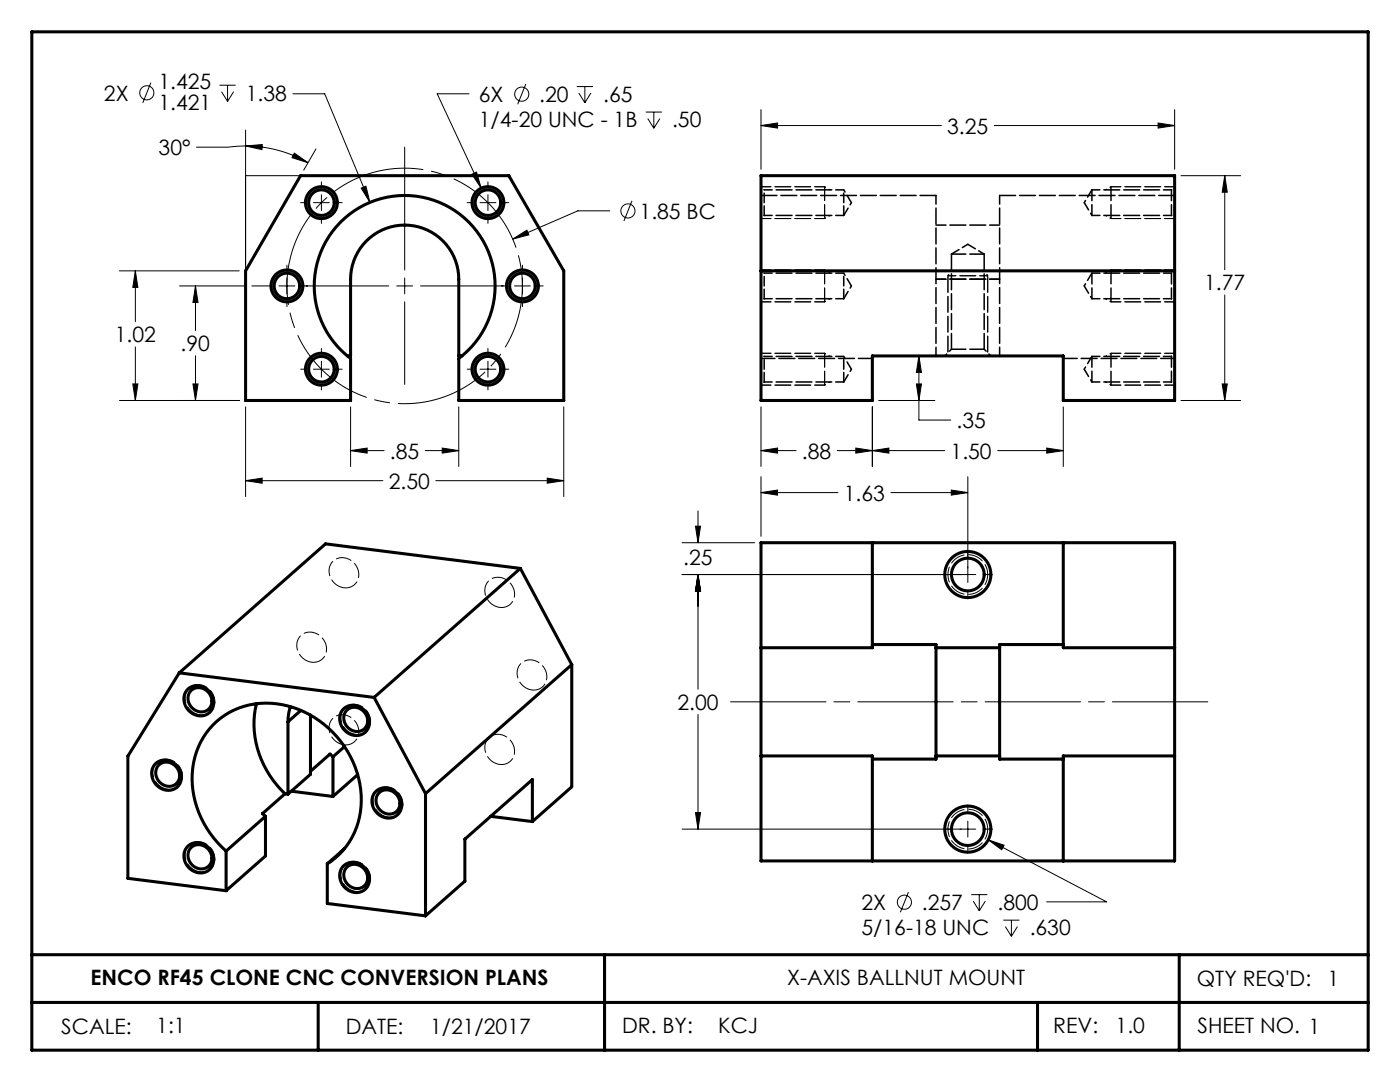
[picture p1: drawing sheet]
<svg xmlns="http://www.w3.org/2000/svg" width="279mm" height="216mm" viewBox="0 0 279 216" stroke-linecap="round" stroke-linejoin="round" font-family="sans-serif">
<g fill="none" stroke="#000" stroke-width=".2">
<path d="M30.1 16.5l-1.6 4M43.8 17h3.2M44.2 18.3l1.2 1.9M45.4 17v3.2M46.6 18.3l-1.2 1.9M58.5 18.7h6.3l9 21.7M93.6 18.7h-6.3l8.7 18.8M104.9 16.8l-1.6 4M115.1 17.3h3.2M115.5 18.6l1.2 1.9M116.7 17.3v3.2M117.9 18.6l-1.2 1.9"/>
<path d="M49 29.1l3.3-.3v1.1zM49 29.1a24.9 24.9 0 0 1 12.5 3.4M49 29.1l-3.4 .3h-6.4M49 26v28M49 35.1h11M58.7 30.6l2.8 1.9-3.2-1zM63.1 29.7l-2.5 4.3M64.1 36.3v1M64.1 38.8v3.2M72.1 37.5l.9-.4 .8 3.3zM80.8 29.4v24.5M94.2 34.8l.9-.5 .9 3.2z"/>
<path d="M97.4 36.3v1M97.4 38.8v3.2M128.9 22.4h3.2M129.3 23.7l1.2 1.9M130.5 22.4v3.2M131.7 23.7l-1.2 1.9M151.9 25.1l3.3-.6v1.1zM151.9 21.9v11.9M151.9 25.1h36M198.4 25.1h36M231.1 24.5l3.3 .6-3.3 .5zM234.4 21.9v11.9"/>
<path d="M235.7 35.1h11.9M244.4 35.1l.5 3.3h-1zM244.4 35.1v18.7M23.8 54h23.9M27 54l.5 3.3h-1zM27 54v10.2M35.8 57.1h13.2M39 57.1l.5 3.3h-1zM39 57.1v8.9M50.3 57.1h3.8M55.7 57.1h3.1M57.3 52.9v1"/>
<path d="M57.3 55.5v3.1M60 40.4h1M60.4 57.1h17.2M62.6 40.4h3.1M64.1 43.6v1M67.3 40.4h1M79.2 57.1h3.1M80.8 55.5v3.1M83.9 57.1h17.2M93.2 40.4h1M95.8 40.4h3.2M97.4 43.6v1"/>
<path d="M100.6 40.4h.9M102.3 47.7l2.8-1.8 .5 1zM102.7 57.1h3.1M104.3 52.9v1M104.3 55.5v3.1M107.4 57.1h1M121.7 42.1h-6.4l-13 5.6M126.1 40.1l-1.6 4M244.4 58.9v21M23.8 79.9h23.9M26.5 76.6h1l-.5 3.3zM27 69.2v10.7"/>
<path d="M38.5 76.6h1l-.5 3.3zM39 71v8.9M57.3 60.2v1M60 73.7h1M62.6 73.7h3.1M64.1 69.5v1M64.1 72.1v3.2M64.1 76.8v1M67.3 73.7h1M80.8 60.2v16.5M93.2 73.7h1M95.8 73.7h3.2"/>
<path d="M97.4 69.5v1M97.4 72.1v3.2M97.4 76.8v1M100.6 73.7h.9M104.3 60.2v1M175.4 79.9h11.2M175.4 71h11.2M182.9 76.6h1l-.5 3.3zM183.4 71l.5 3.3h-1zM183.4 71v12.8h6.3M235.7 79.9h11.9M243.9 76.6h1l-.5 3.3z"/>
<path d="M49 95.9l3.3-.5v1zM49 81.2v17.9M49 95.9h27.4M70 89.9l3.3-.5v1zM70 89.9h6.7M70 81.2v11.9M84.9 89.9h6.7M87 95.9h25.5M88.3 89.4l3.3 .5-3.3 .5zM91.6 81.2v11.9M109.2 95.4l3.3 .5-3.3 .5zM112.5 81.2v17.9"/>
<path d="M151.9 89.9l3.3-.5v1zM151.9 98.3l3.3-.5v1zM151.9 81.2v11.9M151.9 95.1v11.9M151.9 89.9h7M151.9 98.3h15.3M167.1 89.9h21.5M170.8 89.4l3.3 .5-3.3 .5zM174.1 89.9l3.3-.5v1zM174.1 81.2v11.9M177.8 98.3h15.3M189.8 97.8l3.3 .5-3.3 .5z"/>
<path d="M193.1 95.1v21.1M199.1 89.9h13.1M208.9 89.4l3.3 .5-3.3 .5zM212.2 81.2v11.9M136.1 114.6h58.6M136.1 108.3h14.5M138.8 105h1l-.5 3.3zM139.3 114.6l.5 3.3h-1zM139.3 101.9v6.4M139.3 114.6v22.9M193.1 117.8v1.7M196.3 114.6h1.7"/>
<path d="M139.3 142.6v22.8M136.1 165.4h58.6M138.8 162.1h1l-.5 3.3zM181.3 178l-1.6 4M193.1 160.6v1.7M193.1 163.9v3.1M193.1 168.6v1.7M193.8 178.5h3.2M194.2 179.8l1.2 1.9M195.4 178.5v3.2M196.3 165.4h1.7M196.6 179.8l-1.2 1.9"/>
<path d="M197.2 167.6l3.2 1.1-.5 .9zM197.2 167.6l23.6 12.4h-11.9M200.2 183.6h3.3M200.6 184.9l1.2 1.9M201.8 183.6v3.2M203.1 184.9l-1.3 1.9"/>
<circle cx="29.3" cy="18.5" r="1.41"/>
<circle cx="104.1" cy="18.8" r="1.41"/>
<circle cx="125.3" cy="42.1" r="1.41"/>
<circle cx="180.5" cy="180" r="1.41"/>
</g>
<path d="M103.2 50.2a23.5 23.5 0 0 0-39.3-9.5 23.5 23.5 0 0 0 10.7 39 23.5 23.5 0 0 0 29-28.2l-.4-1.3" fill="none" stroke="#000" stroke-width=".2" stroke-dasharray="19 1.6 3.2 1.6" stroke-dashoffset="24.6" stroke-linecap="butt"/>
<path d="M64.1 43.6a3.2 3.2 0 0 1-2.7-4.7 3.2 3.2 0 0 1 5.4-.2 3.2 3.2 0 0 1-2.4 4.9h-.3M64.1 43.6a3.2 3.2 0 0 0 2.8-4.7 3.2 3.2 0 0 0-5.4-.2 3.2 3.2 0 0 0 2.4 4.9h.2M97.4 43.6a3.2 3.2 0 0 1-2.8-4.7 3.2 3.2 0 0 1 5.5-.2 3.2 3.2 0 0 1-2.5 4.9h-.2M97.4 43.6a3.2 3.2 0 0 0 2.8-4.7 3.2 3.2 0 0 0-5.5-.2 3.2 3.2 0 0 0 2.4 4.9h.3M57.3 60.2a3.2 3.2 0 0 1-2.8-4.7 3.2 3.2 0 0 1 5.4-.2 3.2 3.2 0 0 1-2.4 4.9h-.2M57.3 60.2a3.2 3.2 0 0 0 2.7-4.7 3.2 3.2 0 0 0-5.4-.2 3.2 3.2 0 0 0 2.4 4.9h.3M64.1 76.8a3.2 3.2 0 0 1-2.7-4.6 3.2 3.2 0 0 1 5.4-.3 3.2 3.2 0 0 1-2.4 4.9h-.3M64.1 76.8a3.2 3.2 0 0 0 2.8-4.6 3.2 3.2 0 0 0-5.4-.3 3.2 3.2 0 0 0 2.4 4.9h.2M97.4 76.8a3.2 3.2 0 0 1-2.8-4.6 3.2 3.2 0 0 1 5.5-.3 3.2 3.2 0 0 1-2.5 4.9h-.2M97.4 76.8a3.2 3.2 0 0 0 2.8-4.6 3.2 3.2 0 0 0-5.5-.3 3.2 3.2 0 0 0 2.4 4.9h.3M104.3 60.2a3.2 3.2 0 0 1-2.8-4.7 3.2 3.2 0 0 1 5.4-.2 3.2 3.2 0 0 1-2.4 4.9h-.2M104.3 60.2a3.2 3.2 0 0 0 2.7-4.7 3.2 3.2 0 0 0-5.4-.2 3.2 3.2 0 0 0 2.4 4.9h.3" fill="none" stroke="#000" stroke-width=".2" stroke-dasharray="3.2 .8" stroke-dashoffset="1.5" stroke-linecap="butt"/>
<path d="M197.1 114.6a4 4 0 0 1-5.9 3.5 4 4 0 0 1-.2-6.8 4 4 0 0 1 6.1 3.1v.2M197.1 165.4a4 4 0 0 1-5.9 3.5 4 4 0 0 1-.2-6.8 4 4 0 0 1 6.1 3.1v.2" fill="none" stroke="#000" stroke-width=".2" stroke-dasharray="3.2 .8" stroke-dashoffset="1" stroke-linecap="butt"/>
<path d="M68.6 117.3a2.75 2.75 0 0 0 2.8-1.6 2.75 2.75 0 0 0-.6-3.1 2.81 2.81 0 0 0-2.9-1.3 2.81 2.81 0 0 0-2.2 2.3 3.5 3.5 0 0 0 2.9 3.7M62.2 132.1a2.75 2.75 0 0 0 2.8-1.5 2.75 2.75 0 0 0-.6-3.2 2.81 2.81 0 0 0-2.9-1.3 2.81 2.81 0 0 0-2.3 2.4 3.5 3.5 0 0 0 3 3.6M99.7 121.2a2.75 2.75 0 0 0 2.8-1.6 2.75 2.75 0 0 0-.6-3.1 2.81 2.81 0 0 0-2.9-1.3 2.81 2.81 0 0 0-2.2 2.3 3.5 3.5 0 0 0 2.9 3.7M106.2 137.7a2.75 2.75 0 0 0 2.8-1.6 2.75 2.75 0 0 0-.6-3.2 2.81 2.81 0 0 0-3-1.2 2.81 2.81 0 0 0-2.2 2.3 3.5 3.5 0 0 0 3 3.7M33.5 157.5a3.2 3.2 0 0 1-2.7-2.1 3.2 3.2 0 0 1 .6-3.3 3.2 3.2 0 0 1 4.2 .6 3.2 3.2 0 0 1 0 4.1 2.64 2.64 0 0 1-2.1 .7M39.9 142.6a3.2 3.2 0 0 1-2.7-2.1 3.2 3.2 0 0 1 .7-3.3 3.2 3.2 0 0 1 4.1 .6 3.2 3.2 0 0 1 0 4.2 2.63 2.63 0 0 1-2.1 .6M68.6 148.6a2.75 2.75 0 0 0 2.8-1.6 2.75 2.75 0 0 0-.6-3.1 2.81 2.81 0 0 0-2.9-1.3 2.81 2.81 0 0 0-2.2 2.4 3.5 3.5 0 0 0 2.9 3.6M71 146.5a3.2 3.2 0 0 1-2.7-2 3.2 3.2 0 0 1 .7-3.4 3.2 3.2 0 0 1 4.1 .6 3.2 3.2 0 0 1 0 4.2 2.64 2.64 0 0 1-2.1 .6M99.7 152.5a2.75 2.75 0 0 0 2.8-1.5 2.75 2.75 0 0 0-.6-3.2 2.81 2.81 0 0 0-2.9-1.3 2.81 2.81 0 0 0-2.2 2.4 3.5 3.5 0 0 0 2.9 3.6M39.9 174a3.2 3.2 0 0 1-2.7-2.1 3.2 3.2 0 0 1 .7-3.4 3.2 3.2 0 0 1 4.1 .6 3.2 3.2 0 0 1 0 4.2 2.64 2.64 0 0 1-2.1 .7M71 177.9a3.2 3.2 0 0 1-2.7-2.1 3.2 3.2 0 0 1 .7-3.4 3.2 3.2 0 0 1 4.1 .6 3.2 3.2 0 0 1 0 4.2 2.63 2.63 0 0 1-2.1 .7M77.4 163a3.2 3.2 0 0 1-2.7-2.1 3.2 3.2 0 0 1 .7-3.3 3.2 3.2 0 0 1 4.1 .6 3.2 3.2 0 0 1 0 4.2 2.65 2.65 0 0 1-2.1 .6" fill="none" stroke="#000" stroke-width=".2" stroke-dasharray="3.2 .8" stroke-dashoffset=".1" stroke-linecap="butt"/>
<path d="M145.5 140h95.8" fill="none" stroke="#000" stroke-width=".2" stroke-dasharray="19 1.6 3.2 1.6" stroke-dashoffset="25.1"/>
<g fill="none" stroke="#000" stroke-width=".61">
<path d="M6.3 6.3h266.7v203.2h-266.7zM60 35.1h41.5l11 18.9v25.9h-20.9v-8.4a18 18 0 0 0 2.5-26.6 18 18 0 0 0-26.7 0 18 18 0 0 0 2.6 26.6v8.4h-21v-25.9zM151.9 35.1h82.5v44.8h-22.2v-8.9h-38.1v8.9h-22.2zM151.9 54h82.5M69.3 71h.7v-15.3a10.8 10.8 0 0 1 10.8-10.8 10.8 10.8 0 0 1 10.8 10.8v15.3h.6M103.8 113.4l-29.1 25.8M103.8 113.4l10.3 19.2M103.8 113.4l-38.8-4.9-29.2 25.8M151.9 108.3h82.5v63.5h-82.5zM174.1 108.3v20.9h-22.2M212.2 108.3v20.9h22.2M35.8 134.3l-10.3 16.6v24.4l19.6 2.4"/>
<path d="M35.8 134.3l38.9 4.9M37.6 137.4a3.2 3.2 0 0 1 4.2 .6 3.2 3.2 0 0 1 0 4.2 3.2 3.2 0 0 1-4.2-.5 3.2 3.2 0 0 1 0-4.3zM38.1 137.9a2.54 2.54 0 0 1 3.5 .2 2.54 2.54 0 0 1-.2 3.6 2.6 2.6 0 0 1-3.2-.6 2.6 2.6 0 0 1-.1-3.2zM74.7 139.2l10.2 19.2M114.1 132.6l-29.2 25.8M114.1 132.6v24.4l-7.9 6.9M174.1 128.6h12.7v22.9h-12.7M186.8 129.2h12.7M212.2 128.6h-12.7v22.9h12.7M31.1 152.3a3.2 3.2 0 0 1 4.2 .5 3.2 3.2 0 0 1 0 4.3 3.2 3.2 0 0 1-4.2-.6 3.2 3.2 0 0 1 0-4.2zM31.6 152.7a2.54 2.54 0 0 1 3.6 .3 2.54 2.54 0 0 1-.2 3.5 2.6 2.6 0 0 1-3.2-.5 2.6 2.6 0 0 1-.2-3.3zM51.2 140.4a18.8 18.8 0 0 0 5.7 18"/>
<path d="M56.9 158.4l-4.5 3.9 .6 .6M56.9 158.4l.6 .1M57.5 144v14.5M57.9 141l-.3 1.3-.1 1.7M58.1 157.9l8.4 1M60 141.8l-2.5 2.2M62 142.7v11.8l-4.5 4M66.5 151l-.6-.5-3.9 3.4M66.5 151v7.9M68.7 141.4a3.2 3.2 0 0 1 4.2 .5 3.2 3.2 0 0 1 0 4.2 3.2 3.2 0 0 1-4.2-.5 3.2 3.2 0 0 1 0-4.2zM68.8 149l-2.3 2M69.2 141.8a2.54 2.54 0 0 1 3.5 .3 2.54 2.54 0 0 1-.2 3.5 2.6 2.6 0 0 1-3.2-.6 2.6 2.6 0 0 1-.1-3.2z"/>
<path d="M71.4 154.6l-4.9 4.3M75.1 157.8a3.2 3.2 0 0 1 4.2 .6 3.2 3.2 0 0 1 0 4.2 3.2 3.2 0 0 1-4.2-.5 3.2 3.2 0 0 1 0-4.3zM75.6 158.2a2.54 2.54 0 0 1 3.5 .3 2.54 2.54 0 0 1-.1 3.6 2.6 2.6 0 0 1-3.3-.6 2.6 2.6 0 0 1-.1-3.3zM84.9 158.4v24.3M151.9 150.8h22.2v21M186.8 150.8h12.7M234.4 150.8h-22.2v21M37.6 168.8a3.2 3.2 0 0 1 4.2 .5 3.2 3.2 0 0 1 0 4.3 3.2 3.2 0 0 1-4.2-.6 3.2 3.2 0 0 1 0-4.2zM38.1 169.2a2.54 2.54 0 0 1 3.5 .3 2.54 2.54 0 0 1-.2 3.5 2.6 2.6 0 0 1-3.2-.5 2.6 2.6 0 0 1-.1-3.3zM45.1 169.8a18.6 18.6 0 0 1-5.5-20.7 14.8 14.8 0 0 1 17.8-8.2 19.7 19.7 0 0 1 14.5 21 14.5 14.5 0 0 1-6.6 10.5M45.1 169.8v7.9M53 162.9l-7.9 6.9"/>
<path d="M53 162.9v7.9l-7.9 6.9M65.3 172.4v7.9l19.6 2.4M68.7 172.7a3.2 3.2 0 0 1 4.2 .5 3.2 3.2 0 0 1 0 4.3 3.2 3.2 0 0 1-4.2-.6 3.2 3.2 0 0 1 0-4.2zM68.8 169.3l-3.5 3.1M69.2 173.1a2.54 2.54 0 0 1 3.5 .3 2.54 2.54 0 0 1-.2 3.5 2.6 2.6 0 0 1-3.2-.5 2.6 2.6 0 0 1-.1-3.3zM97.9 162.9l8.3 1M106.2 163.9v-8.3l-13.4 11.8v8.4l-7.9 6.9M6.3 190.5h266.7M120.6 190.5v19M235.3 190.5v19M6.3 200h266.7M63.5 200v9.5"/>
<path d="M207.1 200v9.5"/>
<circle cx="57.3" cy="57.1" r="2.55"/>
<circle cx="57.3" cy="57.1" r="3.2"/>
<circle cx="64.1" cy="40.4" r="2.55"/>
<circle cx="64.1" cy="40.4" r="3.2"/>
<circle cx="97.4" cy="40.4" r="2.55"/>
<circle cx="97.4" cy="40.4" r="3.2"/>
<circle cx="104.3" cy="57.1" r="2.55"/>
<circle cx="104.3" cy="57.1" r="3.2"/>
<circle cx="64.1" cy="73.7" r="2.55"/>
<circle cx="64.1" cy="73.7" r="3.2"/>
<circle cx="97.4" cy="73.7" r="2.55"/>
<circle cx="97.4" cy="73.7" r="3.2"/>
<circle cx="193.1" cy="114.6" r="4.6"/>
<circle cx="193.1" cy="114.6" r="3.3"/>
<circle cx="193.1" cy="165.4" r="4.6"/>
<circle cx="193.1" cy="165.4" r="3.3"/>
</g>
<path d="M151.9 37.3h12.7M234.4 37.3h-12.7M151.9 43.6h12.7M151.9 53.9h12.7M234.4 43.6h-12.7M234.4 53.9h-12.7M151.9 60.2h12.7M151.9 70.5h12.7M151.9 76.8h12.7M234.4 60.2h-12.7M234.4 76.8h-12.7M234.4 70.5h-12.7" fill="none" stroke="#000" stroke-width=".2" stroke-dasharray="3.2 .8" stroke-dashoffset="1.2"/>
<g fill="none" stroke="#000" stroke-width=".2" stroke-dasharray="3.2 .8" stroke-dashoffset="2.9">
<path d="M164.6 37.3l1.1 .6M221.7 37.3l-1.1 .6M164.6 43.6l1.1-.6M164.6 53.9l1.1 .6M189.2 55l.7-1.2M197.1 55l-.7-1.2M221.7 43.6l-1.1-.6M221.7 53.9l-1.1 .6M164.6 60.2l1.1-.6M164.6 76.8l1.1-.6M164.6 70.5l1.1 .6M221.7 60.2l-1.1-.6"/>
<path d="M221.7 70.5l-1.1 .6M221.7 76.8l-1.1-.6"/>
</g>
<path d="M221.7 37.3v6.3M164.6 43.6v-6.3M221.7 53.9v6.3M164.6 60.2v-6.3M164.6 76.8v-6.3M221.7 70.5v6.3" fill="none" stroke="#000" stroke-width=".2" stroke-dasharray="3.2 .8" stroke-dashoffset=".4"/>
<path d="M189.2 70.4v-15.4M197.1 70.4v-15.4" fill="none" stroke="#000" stroke-width=".2" stroke-dasharray="3.2 .8" stroke-dashoffset="3.8"/>
<path d="M197.1 55h-7.9" fill="none" stroke="#000" stroke-width=".2" stroke-dasharray="3.2 .8" stroke-dashoffset="1.6"/>
<g fill="#000">
<path d="M102.3 47.7l2.8-1.8 .5 1z"/>
<path d="M243.9 76.6h1l-.5 3.3zM244.4 35.1l.5 3.3h-1zM151.9 25.1l3.3-.6v1.1zM231.1 24.5l3.3 .6-3.3 .5zM174.1 89.9l3.3-.5v1zM208.9 89.4l3.3 .5-3.3 .5zM183.4 71l.5 3.3h-1zM182.9 76.6h1l-.5 3.3zM151.9 89.9l3.3-.5v1zM170.8 89.4l3.3 .5-3.3 .5zM38.5 76.6h1l-.5 3.3zM39 57.1l.5 3.3h-1zM70 89.9l3.3-.5v1zM88.3 89.4l3.3 .5-3.3 .5zM49 95.9l3.3-.5v1zM109.2 95.4l3.3 .5-3.3 .5zM58.7 30.6l2.8 1.9-3.2-1zM49 29.1l3.3-.3v1.1zM94.2 34.8l1.8 2.7-.9-3.2zM27 54l.5 3.3h-1zM26.5 76.6h1l-.5 3.3zM72.1 37.5l1.7 2.9-.8-3.3zM139.3 114.6l.5 3.3h-1zM138.8 162.1h1l-.5 3.3zM197.2 167.6l2.7 2 .5-.9zM138.8 105h1l-.5 3.3zM139.3 114.6l.5 3.3h-1zM151.9 98.3l3.3-.5v1zM189.8 97.8l3.3 .5-3.3 .5z"/>
</g>
<path d="M196.4 50.7h-6.5M196.4 69.7h-6.5" fill="none" stroke="#000" stroke-width=".3" stroke-dasharray="3.2 .8" stroke-dashoffset=".3"/>
<path d="M217.9 37.9v5.1M233.8 37.9v5.1M217.9 54.5v5.1M233.8 54.5v5.1M217.9 71.1v5.1M233.8 71.1v5.1" fill="none" stroke="#000" stroke-width=".3" stroke-dasharray="3.2 .8" stroke-dashoffset="1"/>
<path d="M152.5 57.1v-2.6M152.5 59.6v-2.5M152.5 40.4v-2.5M152.5 43v-2.6M168.4 57.1v-2.6M168.4 59.6v-2.5M168.4 40.4v-2.5M168.4 43v-2.6M152.5 73.7v-2.6M152.5 76.2v-2.5M168.4 73.7v-2.6M168.4 76.2v-2.5" fill="none" stroke="#000" stroke-width=".3" stroke-dasharray="3.2 .8" stroke-dashoffset="1.3"/>
<g fill="none" stroke="#000" stroke-width=".3" stroke-dasharray="3.2 .8" stroke-dashoffset="1.5">
<path d="M186.8 39v32M217.9 37.9l-1.5 2.5M168.4 59.6l1.5-2.5M168.4 43l1.5-2.6M169.9 57.1l-1.5-2.6M169.9 40.4l-1.5-2.5M216.4 57.1l1.5 2.5M216.4 40.4l1.5 2.6M217.9 54.5l-1.5 2.6M168.4 76.2l1.5-2.5M169.9 73.7l-1.5-2.6M199.5 71v-32"/>
<path d="M216.4 73.7l1.5 2.5M217.9 71.1l-1.5 2.6"/>
</g>
<path d="M151.9 71.5h22.2M212.2 71.5h22.2" fill="none" stroke="#000" stroke-width=".3" stroke-dasharray="3.2 .8" stroke-dashoffset=".4"/>
<path d="M186.8 44.9h12.7M186.8 55.7h12.7M199.5 55.7h-12.7" fill="none" stroke="#000" stroke-width=".3" stroke-dasharray="3.2 .8" stroke-dashoffset="1.2"/>
<path d="M189.9 69.7l-1.4 1.3M197.8 71l-1.4-1.3" fill="none" stroke="#000" stroke-width=".3" stroke-dasharray="3.2 .8" stroke-dashoffset="2.6"/>
<path d="M193.1 48.7l-3.2 2M196.4 50.7l-3.3-2" fill="none" stroke="#000" stroke-width=".3" stroke-dasharray="3.2 .8" stroke-dashoffset="1.9"/>
<path d="M189.9 50.7v19M196.4 69.7v-19" fill="none" stroke="#000" stroke-width=".3" stroke-dasharray="3.2 .8"/>
<path d="M152.5 37.9l-.6-.7M234.4 37.2l-.6 .7M151.9 43.6l.6-.6M152.5 54.5l-.6-.6M233.8 59.6l.6 .6M233.8 43l.6 .6M234.4 53.9l-.6 .6M151.9 60.2l.6-.6M151.9 76.9l.6-.7M152.5 71.1l-.6-.6M233.8 76.2l.6 .7M234.4 70.5l-.6 .6" fill="none" stroke="#000" stroke-width=".3" stroke-dasharray="3.2 .8" stroke-dashoffset="3.1"/>
<path d="M168.4 37.9h-15.9M233.8 37.9h-15.9M152.5 59.6h15.9M152.5 43h15.9M168.4 54.5h-15.9M217.9 59.6h15.9M217.9 43h15.9M233.8 54.5h-15.9M152.5 76.2h15.9M168.4 71.1h-15.9M217.9 76.2h15.9M233.8 71.1h-15.9" fill="none" stroke="#000" stroke-width=".3" stroke-dasharray="3.2 .8" stroke-dashoffset="1.6"/>
<path d="M186.8 39h-34.9M234.4 39h-34.9" fill="none" stroke="#000" stroke-width=".3" stroke-dasharray="3.2 .8" stroke-dashoffset="4"/>
<g font-size="4.2">
<text x="31.6" y="17.8">1.425</text>
<text x="20.7" y="20.1">2X</text>
<text x="31.6" y="21.9">1.421</text>
<text x="49.1" y="20.1">1.38</text>
<text x="95.6" y="20.3">6X</text>
<text x="107.6" y="20.3">.20</text>
<text x="120.4" y="20.3">.65</text>
<text x="95.6" y="25.4">1/4-20 UNC - 1B</text>
<text x="134.1" y="25.4">.50</text>
<text x="189" y="26.7">3.25</text>
<text x="31.7" y="31">30°</text>
<text x="127.6" y="43.6">1.85 BC</text>
<text x="240.3" y="57.9">1.77</text>
<text x="22.9" y="68.3">1.02</text>
<text x="36" y="70.1">.90</text>
<text x="190.9" y="85.4">.35</text>
<text x="77.8" y="91.5">.85</text>
<text x="160" y="91.5">.88</text>
<text x="189.7" y="91.5">1.50</text>
<text x="77.6" y="97.5">2.50</text>
<text x="168.4" y="99.9">1.63</text>
<text x="136.4" y="112.8">.25</text>
<text x="135.2" y="141.6">2.00</text>
<text x="171.9" y="181.6">2X</text>
<text x="184" y="181.6">.257</text>
<text x="199.1" y="181.6">.800</text>
<text x="171.9" y="186.7">5/16-18 UNC</text>
<text x="205.5" y="186.7">.630</text>
<text x="18.1" y="196.6">ENCO RF45 CLONE CNC CONVERSION PLANS</text>
<text x="157.1" y="196.6">X-AXIS BALLNUT MOUNT</text>
<text x="238.9" y="196.8">QTY REQ'D:</text>
<text x="265" y="196.8">1</text>
<text x="12.2" y="206.3">SCALE:</text>
<text x="31.2" y="206.1">1:1</text>
<text x="69" y="206.3">DATE:</text>
<text x="85.8" y="206.3">1/21/2017</text>
<text x="124.2" y="206.1">DR. BY:</text>
<text x="143.3" y="206.1">KCJ</text>
<text x="210.2" y="206.2">REV:</text>
<text x="222.7" y="206.2">1.0</text>
<text x="239" y="206.2">SHEET NO. 1</text>
</g>
</svg>
